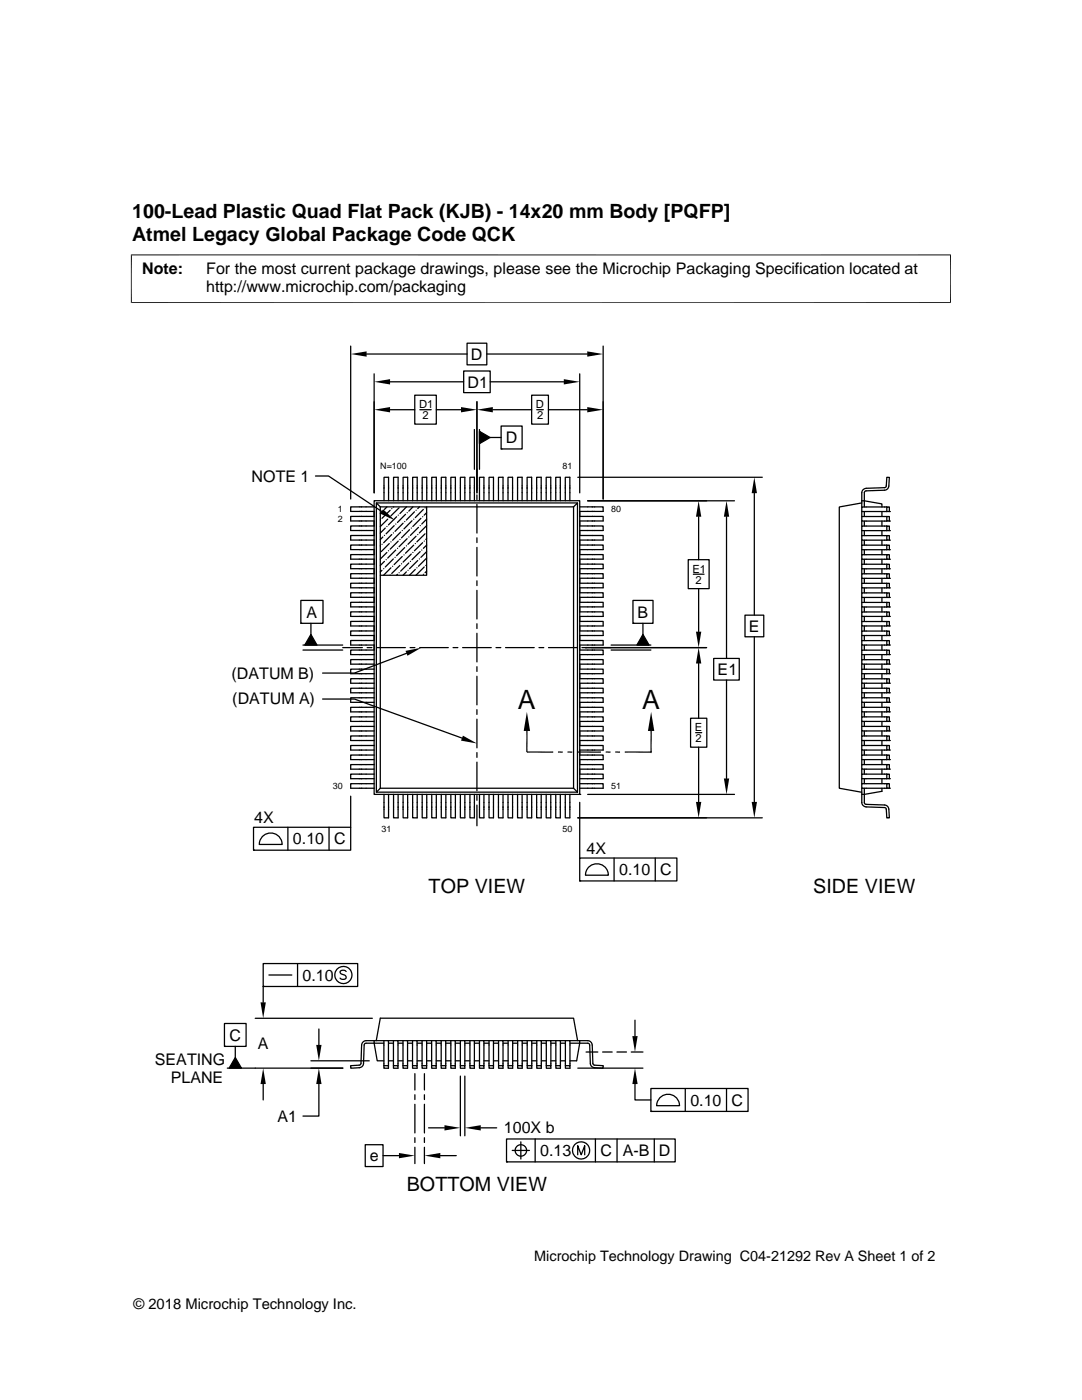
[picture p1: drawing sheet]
<svg xmlns="http://www.w3.org/2000/svg" width="216mm" height="279mm" viewBox="0 0 216 279" stroke-linecap="round" stroke-linejoin="round" font-family="sans-serif">
<g fill="none" stroke="#000" stroke-width=".25">
<path d="M70 69.1v30.5M73.2 70.7h20M74.7 74.6v23.8M77.8 76.2h14.7M82.8 78.9h4.3v5.7h-4.3zM92.5 74h5.3v4.4h-5.3zM93.2 68.5h3.9v4.3h-3.9zM97.1 70.7h20.1M97.8 76.2h14.7M106.1 78.9h3.3v5.7h-3.3zM115.7 74.6v23.8M120.4 69.1v30.5"/>
<path d="M62.9 95h2.7l10.6 7.1M74.7 99.9h41v58.6h-41zM77.5 99.9v-4.6h-.9v4.6M77.8 81.8h5M79.4 99.9v-4.6h-.9v4.6M81.3 99.9v-4.6h-.9v4.6M83.2 99.9v-4.6h-.9v4.6M83.8 81.8h2.2M85.2 99.9v-4.6h-1v4.6M87.1 81.8h4.9M87.1 99.9v-4.6h-1v4.6M89 99.9v-4.6h-.9v4.6"/>
<path d="M90.9 99.9v-4.6h-.9v4.6M92.8 99.9v-4.6h-.9v4.6M94.7 85.7v8M94.7 99.9v-4.6h-.9v4.6M95.2 98.8v.9M95.2 80.2v18.2M95.7 85.7v8M95.7 86.1l2.1 1.2-2.1 1.2zM96.6 99.9v-4.6h-.9v4.6M97.8 87.3h2.2M98.3 81.8h7.8M98.5 99.9v-4.6h-.9v4.6"/>
<path d="M100 85h4.2v4.6h-4.2zM100 89.6h.1M100.4 99.9v-4.6h-.9v4.6M102.3 99.9v-4.6h-.9v4.6M104.2 99.9v-4.6h-.9v4.6M106.1 99.9v-4.6h-.9v4.6M107.1 81.8h1.3M108 99.9v-4.6h-.9v4.6M109.4 81.8h7.8M109.9 99.9v-4.6h-.9v4.6M111.8 99.9v-4.6h-.9v4.6M113.7 99.9v-4.6h-.9v4.6"/>
<path d="M115.3 95.2h36.8M117.3 99.9h29.3M150.5 98.4v24.4M172 99.9l4 .7v.6M60 119.8h4.5v4.6h-4.5zM74.7 101.2h-4.7v.9h4.7v1h-4.7v.9h4.7v1h-4.7v.9h4.7v1h-4.7v.9h4.7v1h-4.7v.9h4.7v1h-4.7v.9h4.7v1h-4.7v.9h4.7v1h-4.7v.9h4.7v1h-4.7v.9h4.7v1h-4.7v.9h4.7v1h-4.7v.9h4.7v1h-4.7v.9h4.7v1h-4.7v.9h4.7v1h-4.7v.9h4.7v1h-4.7v.9h4.7v1h-4.7v.9h4.7M75.1 100.4l.8 .8v56.1M75.9 101.2h38.5l.8-.8v57.7M75.9 103.8h.1M75.9 108.9v.1M75.9 101.2h.1M76.1 102.3l-.2 .2"/>
<path d="M76.2 108.6h.1M76.2 113.8l-.3 .4M76.4 107.2l-.5 .5M76.4 102h.1M76.6 113.5h.1M76.7 106.8h.1M76.7 112l-.8 .9M76.9 105.4l-1 1M77 111.7h.1M77.2 105.1h.1M77.2 110.3l-1.3 1.3M77.2 101.2l-.5 .5"/>
<path d="M77.4 103.6l-1.5 1.5M77.5 109.9h.1M77.7 103.3h.1M77.7 108.5l-1.6 1.6M77.9 101.8l-1.7 1.6M77.9 114.8h.1M78 108.1h.1M78 113.3l-1.5 1.5M78.2 101.5h.1M78.2 106.7l-1.6 1.6M78.3 113h.1M78.5 106.4h.1"/>
<path d="M78.5 111.5l-1.6 1.7M78.5 101.2h.1M78.7 104.9l-1.7 1.6M78.8 111.2h.1M79 104.6h.1M79 109.8l-1.6 1.6M79.1 103.1l-1.6 1.7M79.3 114.6l-.2 .2M79.3 109.4h.1M79.5 102.8h.1M79.5 108l-1.6 1.6M79.6 101.3l-1.6 1.7"/>
<path d="M79.6 114.3h.1M79.8 112.8l-1.6 1.6M79.8 107.7h.1M79.9 106.2l-1.6 1.6M80.1 112.5h.1M80.3 111.1l-1.6 1.6M80.3 105.9h.1M80.4 104.4l-1.6 1.6M80.6 110.7h.1M80.8 104.1h.1M80.8 109.3l-1.7 1.6M80.9 102.6l-1.6 1.7"/>
<path d="M81.1 114.1l-.7 .7M81.1 108.9h.1M81.1 101.2l-1.3 1.3M81.2 102.3h.1M81.2 107.5l-1.6 1.6M81.4 113.8h.1M81.6 112.4l-1.7 1.6M81.6 107.2h.1M81.7 105.7l-1.6 1.6M81.9 112h.1M82.1 110.6l-1.7 1.6M82.1 105.4h.1"/>
<path d="M82.2 103.9l-1.6 1.7M82.4 110.3h.1M82.4 101.2l-.8 .8M82.6 108.8l-1.7 1.6M82.6 103.6h.1M82.7 102.2l-1.6 1.6M82.9 113.6l-1.2 1.2M82.9 108.5h.1M83 101.8h.1M83 107l-1.6 1.6M83.2 113.3h.1M83.4 111.9l-1.7 1.6"/>
<path d="M83.4 106.7h.1M83.5 105.2l-1.6 1.6M83.7 111.5h.1M83.7 101.2l-.3 .3M83.8 110.1l-1.6 1.6M83.8 104.9h.1M84 103.4l-1.6 1.7M84.2 109.8h.1M84.3 108.3l-1.6 1.6M84.3 103.1h.1M84.5 114.6h.1M84.5 101.7l-1.6 1.6"/>
<path d="M84.6 113.2l-1.6 1.6M84.6 108h.1M84.8 106.5l-1.6 1.6M84.8 101.3h.1M85 112.8h.1M85.1 101.2v13.6h-9.2M85.1 111.4l-1.6 1.6M85.1 114l-.3 .3M85.1 110.1l-1.1 1.1M85.1 108.8l-.6 .6M85.1 107.5l-.1 .2M85.1 104.9l-1.4 1.5"/>
<path d="M85.1 103.6l-.9 1M85.1 102.3l-.5 .5M95.2 100.7v5.7M95.2 107.3v1M95.2 109.2v5.8M95.2 115.9v1M95.2 117.8v5.7M114.4 101.2v56.1l.8 .8M115.2 100.4h-40.1v57.7h40.1M115.7 118.3h4.7v.9h-4.7v1h4.7v.9h-4.7v1h4.7v.9h-4.7v1h4.7v.9h-4.7v1h4.7v.9h-4.7v1h4.7v.9h-4.7v1h4.7v.9h-4.7v1h4.7v.9h-4.7v1h4.7v1h-4.7v.9h4.7v1h-4.7v1h4.7v.9h-4.7v1h4.7v.9h-4.7v1h4.7v.9h-4.7v1h4.7v.9h-4.7v1h4.7v.9h-4.7v1h4.7v.9h-4.7v1h4.7v.9h-4.7v1h4.7v.9h-4.7v1h4.7v.9h-4.7v1h4.7v.9h-4.7M115.7 101.2h4.7v.9h-4.7v1h4.7v.9h-4.7v1h4.7v.9h-4.7v1h4.7v.9h-4.7v1h4.7v.9h-4.7v1h4.7v.9h-4.7v1h4.7v.9h-4.7v1h4.7v.9h-4.7v1h4.7v.9h-4.7v1M126.3 119.8h4v4.6h-4z"/>
<path d="M137.3 111.7h4.2v5.8h-4.2zM138.3 114.6h2.2M139.4 103.1v8.6M139.4 117.5v8.6M145 103.1v28.3M172 100.4l-4.5 .8v56.1l4.5 .8M172 101.2v-2.9a.91 .91 0 0 1 .8-.8l3.8-.2 .2-.2 .2-1.8h.5l-.2 2a.86 .86 0 0 1-.8 .5l-3.9 .3-.1 3.1M172 102.1v1M172 104v1M172 105.9v1M172 107.8v1M172 109.7v1"/>
<path d="M172 111.6v1M172 113.5v1M172 115.4v1M172 117.3v1M172 119.2v1M172.5 102.1v1M172.5 104v1M172.5 105.9v1M172.5 107.8v1M172.5 109.7v1M172.5 111.6v1M172.5 113.5v1"/>
<path d="M172.5 115.4v1M172.5 117.3v1M172.5 119.2v1M176 102.1v1M176 104v1M176 105.9v1M176 107.8v1M176 109.7v1M176 111.6v1M176 113.5v1M176 115.4v1M176 117.3v1"/>
<path d="M176 119.2v1M177 118.3h-5v.9h5M177 118.3h.5v.9h-.5zM177 114.5h-5v.9h5M177 114.5h.5v.9h-.5zM177 110.7h-5v.9h5M177 110.7h.5v.9h-.5zM177 106.9h-5v.9h5M177 106.9h.5v.9h-.5zM177 103.1h-5v.9h5M177 103.1h.5v.9h-.5zM177 101.2h-5v.9h5"/>
<path d="M177 101.2h.5v.9h-.5zM177 105h-5v.9h5M177 105h.5v.9h-.5zM177 108.8h-5v.9h5M177 108.8h.5v.9h-.5zM177 112.6h-5v.9h5M177 112.6h.5v.9h-.5zM177 116.4h-5v.9h5M177 116.4h.5v.9h-.5zM177.5 119.2h.1M177.5 115.4h.1M177.5 111.6h.1"/>
<path d="M177.5 107.8h.1M177.5 104h.1M177.5 102.1h.1M177.5 105.9h.1M177.5 109.7h.1M177.5 113.5h.1M177.5 117.3h.1M60 124.4h.1M60.5 129.7h7.9M60.5 128.7h7.9M62 124.4v2.2M62 126.6l1.2 2.1h-2.4z"/>
<path d="M64.4 139.5h6.3l21.5 7.8M68.4 129.2h3.9M73.3 129.2h.9M74.7 137.4h-4.7v.9h4.7M74.7 133.5h-4.7v1h4.7M74.7 131.6h-4.7v.9h4.7M74.7 135.4h-4.7v1h4.7M74.7 139.3h-4.7v.9h4.7M75.2 129.2h5.7M81.1 130.4l-10.4 3.9h-6.3M81.8 129.2h1M83.7 129.2h5.8"/>
<path d="M90.4 129.2h1M92.3 129.2h5.7M95.2 124.5v.9M95.2 126.4v5.7M95.2 133.1v.9M95.2 135v5.7M99 129.2h.9M100.9 129.2h5.7M107.5 129.2h1M109.5 129.2h5.7M116.1 129.2h24.9M121.9 129.7h8"/>
<path d="M121.9 128.7h8M126.3 124.4h.1M128.3 126.6l1.2 2.1h-2.4zM128.3 124.4v2.2M139.4 132.4v10.9M142.4 131.4h5.1v4.3h-5.1zM145 135.7v19.7M148.7 122.8h3.7v4.3h-3.7zM150.5 127.1v32.9M172 121.1v1M172 123v1M172 124.9v1"/>
<path d="M172 126.8v1M172 128.7v1.1M172 130.6v1.1M172 132.5v1.1M172 134.5v1M172 136.4v1M172 138.3v1M172.5 121.1v1M172.5 123v1M172.5 124.9v1M172.5 126.8v1M172.5 128.7v1.1"/>
<path d="M172.5 130.6v1.1M172.5 132.5v1.1M172.5 134.5v1M172.5 136.4v1M172.5 138.3v1M176 121.1v1M176 123v1M176 124.9v1M176 126.8v1M176 128.7v1.1M176 130.6v1.1M176 132.5v1.1"/>
<path d="M176 134.5v1M176 136.4v1M176 138.3v1M177 135.5h-5v.9h5M177 139.3h-5v.9h5M177 139.3h.5v.9h-.5zM177 137.4h-5v.9h5M177 137.4h.5v.9h-.5zM177 133.6h-5v.9h5M177 133.6h.5v.9h-.5zM177 129.8h-5v.8h5M177 129.8h.5v.8h-.5z"/>
<path d="M177 125.9h-5v.9h5M177 125.9h.5v.9h-.5zM177 122.1h-5v.9h5M177 122.1h.5v.9h-.5zM177 120.2h-5v.9h5M177 120.2h.5v.9h-.5zM177 124h-5v.9h5M177 124h.5v.9h-.5zM177 127.8h-5v.9h5M177 127.8h.5v.9h-.5zM177 131.7h-5v.8h5M177 131.7h.5v.8h-.5z"/>
<path d="M177 135.5h.5v.9h-.5zM177.5 138.3h.1M177.5 134.5h.1M177.5 130.6h.1M177.5 126.8h.1M177.5 123h.1M177.5 121.1h.1M177.5 124.9h.1M177.5 128.7h.1M177.5 132.5h.1M177.5 136.4h.1M70 158.9v6.2"/>
<path d="M74.7 156.4h-4.7v.9h4.7M74.7 152.6h-4.7v.9h4.7M74.7 148.8h-4.7v.9h4.7M74.7 145h-4.7v.9h4.7M74.7 141.2h-4.7v.9h4.7M74.7 143.1h-4.7v.9h4.7M74.7 146.9h-4.7v.9h4.7M74.7 150.7h-4.7v.9h4.7M74.7 154.5h-4.7v.9h4.7M75.9 157.3l-.8 .8M75.9 157.3h38.5M76.6 158.5v4.7h.9v-4.7"/>
<path d="M78.5 158.5v4.7h.9v-4.7M80.4 158.5v4.7h.9v-4.7M82.3 158.5v4.7h.9v-4.7M84.2 158.5v4.7h1v-4.7M86.1 158.5v4.7h1v-4.7M88.1 158.5v4.7h.9v-4.7M90 158.5v4.7h.9v-4.7M91.9 158.5v4.7h.9v-4.7M93.8 158.5v4.7h.9v-4.7M95.2 141.6v1M95.2 143.5v5.7M95.2 150.2v1"/>
<path d="M95.2 152.1v5.7M95.2 158.8v.9M95.7 158.5v4.7h.9v-4.7M97.6 158.5v4.7h.9v-4.7M99.5 158.5v4.7h.9v-4.7M101.4 158.5v4.7h.9v-4.7M103.3 158.5v4.7h.9v-4.7M105.1 145.9v4.2h5.3M105.2 158.5v4.7h.9v-4.7M107.1 158.5v4.7h.9v-4.7M109 158.5v4.7h.9v-4.7M110.9 158.5v4.7h.9v-4.7"/>
<path d="M112.8 158.5v4.7h.9v-4.7M115.1 150.1h4.8M115.7 158.5h.1M115.7 156.4h4.7v.9h-4.7M117.3 158.5h29.3M129.9 145.9v4.2h-5.2M137.8 143.3h3.2v5.8h-3.2zM138.8 146.2h1.2M139.4 149.1v10.9M172 140.2v1M172 142.1v1M172 144v1"/>
<path d="M172 145.9v1M172 147.8v1M172 149.7v1M172 151.6v1M172 153.5v1M172 155.4v1M172 157.3v1.2l4-.6v-.6M172.5 157.3l.1 3.1 3.9 .3a.88 .88 0 0 1 .9 .8l.1 1.7h-.5l-.2-1.8-.2-.2-3.8-.2a.92 .92 0 0 1-.8-.9v-1.6M172.5 140.2v1M172.5 142.1v1M172.5 144v1M172.5 145.9v1"/>
<path d="M172.5 147.8v1M172.5 149.7v1M172.5 151.6v1M172.5 153.5v1M172.5 155.4v1M176 140.2v1M176 142.1v1M176 144v1M176 145.9v1M176 147.8v1M176 149.7v1M176 151.6v1"/>
<path d="M176 153.5v1M176 155.4v1M177 156.4h-5v.9h5M177 143.1h-5v.9h5M177 156.4h.5v.9h-.5zM177 143.1h.5v.9h-.5zM177 152.6h-5v.9h5M177 146.9h-5v.9h5M177 152.6h.5v.9h-.5zM177 146.9h.5v.9h-.5zM177 148.8h-5v.9h5M177 150.7h-5v.9h5"/>
<path d="M177 148.8h.5v.9h-.5zM177 150.7h.5v.9h-.5zM177 145h-5v.9h5M177 154.5h-5v.9h5M177 145h.5v.9h-.5zM177 154.5h.5v.9h-.5zM177 141.2h-5v.9h5M177 141.2h.5v.9h-.5zM177.5 140.2h.1M177.5 157.3h.1M177.5 144h.1M177.5 153.5h.1"/>
<path d="M177.5 147.8h.1M177.5 149.7h.1M177.5 151.6h.1M177.5 145.9h.1M177.5 155.4h.1M177.5 142.1h.1M50.6 165.1h19.4v4.6h-19.4zM50.6 169.7h.1M52.5 166.8a2.29 2.29 0 0 1 2.5-.4 2.29 2.29 0 0 1 1.3 2.1h-4.6l.4-1.1zM57.4 165.1v4.6M65.7 165.1v4.6M95.2 160.7v4.1"/>
<path d="M115.3 163.2h36.8M115.7 171.2h19.4v4.6h-19.4zM115.7 175.8h.1M115.7 160.1v11.1M117.6 173a2.29 2.29 0 0 1 2.4-.4 2.29 2.29 0 0 1 1.4 2.1h-4.6l.3-1.2zM122.5 171.2v4.6M130.7 171.2v4.6M52.5 192.3h18.9v4.6h-18.9zM52.5 196.9h.1M52.5 196.9v3.1M53.7 194.6h4.5M59.4 192.3v4.6"/>
<path d="M69.1 193.9a.68 .68 0 0 0-.7-.3 .68 .68 0 0 0-.5 .5l.1 .2 .9 .4a.43 .43 0 0 1 0 .7 .84 .84 0 0 1-1-.2M44.8 204.3h4.3v4.5h-4.3zM44.8 208.8h.1M45.4 213.2h23M46.9 208.8v2.3M46.9 211.1l1.3 2.1h-2.5zM50.9 203.2h23.4M52.5 216.3v3.2M62 211.7h11.7M63.6 216.3v6.4h-3.1M63.6 205.4v3.1M74.7 207.7l.6 4h1.3"/>
<path d="M75.1 207.7l.8-4.5h38.5l.9 4.5M76.6 207.7v5h.9v.5h-.9v-.5M76.6 207.7h.9v5M76.6 207.7h-3.6a.91 .91 0 0 0-.8 .9l-.2 3.7-.2 .3-1.8 .1v.5l2-.2a.86 .86 0 0 0 .5-.8l.3-3.9 3.8-.1M77.5 208.2h1M77.5 207.7h1M77.5 211.7h1M78.5 207.7v5h.9v.5h-.9v-.5M78.5 207.7h.9v5M79.4 208.2h1M79.4 207.7h1M79.4 211.7h1"/>
<path d="M80.4 207.7v5h.9v.5h-.9v-.5M80.4 207.7h.9v5M81.3 208.2h1M81.3 207.7h1M81.3 211.7h1M82.3 207.7v5h.9v.5h-.9v-.5M82.3 207.7h.9v5M82.8 214.3v3.2M82.8 218.5v.9M83.2 208.2h1M83.2 207.7h1M83.2 211.7h1"/>
<path d="M84.2 207.7v5h.9v.5h-.9v-.5M84.2 207.7h.9v5M84.7 214.3v3.2M84.7 218.5v.9M85.1 208.2h1M85.1 207.7h1M85.1 211.7h1M86.1 207.7v5h.9v.5h-.9v-.5M86.1 207.7h.9v5M87 208.2h1M87 207.7h1M87 211.7h1"/>
<path d="M88 207.7v5h.9v.5h-.9v-.5M88 207.7h.9v5M88.9 208.2h1.1M88.9 207.7h1.1M88.9 211.7h1.1M90 207.7v5h.8v.5h-.8v-.5M90 207.7h.8v5M90.8 208.2h1.1M90.8 207.7h1.1M90.8 211.7h1.1M91.9 214.8v11.9M91.9 207.7h.9v5"/>
<path d="M91.9 207.7v5h.9v.5h-.9v-.5M92.8 214.8v11.9M92.8 208.2h1M92.8 207.7h1M92.8 211.7h1M93.8 207.7h.9v5M93.8 207.7v5h.9v.5h-.9v-.5M94.7 208.2h1M94.7 207.7h1M94.7 211.7h1M95.7 207.7h.9v5M95.7 207.7v5h.9v.5h-.9v-.5"/>
<path d="M96.6 208.2h1M96.6 207.7h1M96.6 211.7h1M97.6 207.7h.9v5M97.6 207.7v5h.9v.5h-.9v-.5M98.5 208.2h1M98.5 207.7h1M98.5 211.7h1M99.5 207.7h.9v5M99.5 207.7v5h.9v.5h-.9v-.5M100.4 208.2h1M100.4 207.7h1"/>
<path d="M100.4 211.7h1M101.4 207.7h.9v5M101.4 207.7v5h.9v.5h-.9v-.5M102.3 208.2h1M102.3 207.7h1M102.3 211.7h1M103.3 207.7h.9v5M103.3 207.7v5h.9v.5h-.9v-.5M104.2 208.2h1M104.2 207.7h1M104.2 211.7h1M105.2 207.7h.9v5"/>
<path d="M105.2 207.7v5h.9v.5h-.9v-.5M106.1 208.2h1M106.1 207.7h1M106.1 211.7h1M107.1 207.7h.9v5M107.1 207.7v5h.9v.5h-.9v-.5M108 208.2h1M108 207.7h1M108 211.7h1M109 207.7h.9v5M109 207.7v5h.9v.5h-.9v-.5M109.9 208.2h1"/>
<path d="M109.9 207.7h1M109.9 211.7h1M110.9 207.7h.9v5M110.9 207.7v5h.9v.5h-.9v-.5M111.8 208.2h1M111.8 207.7h1M111.8 211.7h1M112.8 207.7h.9v5M112.8 207.7v5h.9v.5h-.9v-.5M113.7 207.7h2v.5h-2M115.3 213.2h13M115.7 207.7h1.6a.91 .91 0 0 1 .9 .9l.1 3.7 .2 .3 1.9 .1-.1 .5-1.9-.2a.86 .86 0 0 1-.6-.8l-.1-3.6-.1-.3-.3-.1h-1.6l-.6 3.5h-1.4"/>
<path d="M116.9 210h2.4M120.2 210h2M123.1 210h1.9M126 210h2.3M126.7 216.3v3.2h3.2M126.7 203.6v3.2M129.9 217.2h19.4v4.6h-19.4zM131.8 218.9a2.28 2.28 0 0 1 2.5-.3 2.28 2.28 0 0 1 1.3 2.1h-4.6l.4-1.2zM136.7 217.2v4.6M145 217.2v4.6M72.9 228.5h3.5v4.3h-3.5zM76.4 230.6h3.2"/>
<path d="M82.8 220.4v5.7M82.8 227.1v.9M82.8 229v3.2M84.7 220.4v5.7M84.7 227.1v.9M84.7 229v3.2M85.5 225.1h3.2M87.9 230.6h3.1M95.9 225.1h3.2M101.1 227.3h33.6v4.6h-33.6zM101.1 231.9h.1M102.2 229.6h3.4"/>
<path d="M103.9 227.9v3.4M106.8 227.3v4.6M115.3 230.5v-1.9l.7 1.9 .7-1.9v1.9M118.8 227.3v4.6M123.1 227.3v4.6M129.9 221.8h.1M130.6 227.3v4.6"/>
<circle cx="68.5" cy="194.6" r="1.71"/>
<circle cx="103.9" cy="229.6" r="1.14"/>
<circle cx="116" cy="229.6" r="1.71"/>
</g>
<g fill="#000">
<path d="M70 70.7l3.2-.6v1.1zM74.7 76.2l3.1-.5v1zM112.5 75.7l3.2 .5-3.2 .5zM117.2 70.1l3.2 .6-3.2 .5zM74.7 81.8l3.1-.6v1.1zM92 81.2l3.2 .6-3.2 .5zM95.7 86.1l2.1 1.2-2.1 1.2zM95.2 81.8l3.1-.6v1.1zM117.2 81.2l3.2 .6-3.2 .5zM150.5 95.2l.5 3.2h-1zM76.5 101.6l2.3 2.2-2.9-1.3zM139.4 99.9l.5 3.2h-1z"/>
<path d="M145 99.9l.5 3.2h-1.1zM62 126.6l1.2 2.1h-2.4zM80.9 129.9l3.2-.6-2.8 1.6zM128.3 126.6l1.2 2.1h-2.4zM138.9 126.1h1l-.5 3.1zM139.4 129.2l.5 3.2h-1zM92.4 146.8l2.8 1.6-3.2-.6zM105.1 142.1l.7 3.8h-1.3zM111.3 150h1l-1 .2zM111.3 150.2l1-.2v.2zM113.2 150h1l-1 .2zM113.2 150.2l1-.2v.2z"/>
<path d="M120.9 150h.9l-.9 .2zM120.9 150.2l.9-.2v.2zM122.8 150h.9l-.9 .2zM122.8 150.2l.9-.2v.2zM129.9 142.1l.7 3.8h-1.3zM144.4 155.4h1.1l-.5 3.1zM138.9 160h1l-.5 3.2zM150 160h1l-.5 3.2zM46.9 211.1l1.3 2.1h-2.5zM52.5 213.2l.5 3.1h-1zM52 200h1l-.5 3.2zM63.1 208.5h1.1l-.6 3.2z"/>
<path d="M63.6 213.2l.6 3.1h-1.1zM126.2 206.8h1l-.5 3.2zM126.7 213.2l.5 3.1h-1zM79.6 230.1l3.2 .5-3.2 .6zM84.7 230.6l3.2-.5v1.1zM88.7 224.6l3.2 .5-3.2 .5zM92.8 225.1l3.1-.5v1z"/>
</g>
<path d="M26.1 50.9h163.7M26.2 50.8v9.7M189.7 50.8v9.7M26.1 60.4h163.7M129.9 150v.2" fill="none" stroke="#000" stroke-width=".2"/>
<g font-size="5.3">
<text x="103.4" y="141.5">A</text>
<text x="128.1" y="141.5">A</text>
</g>
<g font-size="3.9">
<text x="26.4" y="43.5">100-Lead Plastic Quad Flat Pack (KJB) - 14x20 mm Body [PQFP]</text>
<text x="26.4" y="48">Atmel Legacy Global Package Code QCK</text>
<text x="85.5" y="178.1">TOP VIEW</text>
<text x="162.3" y="178.1">SIDE VIEW</text>
<text x="81.2" y="237.6">BOTTOM VIEW</text>
</g>
<g font-size="3.2">
<text x="28.4" y="54.6">Note:</text>
<text x="41.1" y="58.3">http://www.microchip.com/packaging</text>
<text x="41.1" y="54.6">For the most current package drawings, please see the Microchip Packaging Specification located at</text>
<text x="94" y="71.8">D</text>
<text x="93.3" y="77.3">D1</text>
<text x="100.9" y="88.5">D</text>
<text x="50.2" y="96.2">NOTE 1</text>
<text x="61.2" y="123.3">A</text>
<text x="127.2" y="123.3">B</text>
<text x="149.4" y="126.1">E</text>
<text x="46.2" y="135.5">(DATUM B)</text>
<text x="143.2" y="134.7">E1</text>
<text x="46.4" y="140.6">(DATUM A)</text>
<text x="50.7" y="164.3">4X</text>
<text x="58.5" y="168.5">0.10</text>
<text x="66.7" y="168.5">C</text>
<text x="117" y="170.4">4X</text>
<text x="123.5" y="174.6">0.10</text>
<text x="131.7" y="174.7">C</text>
<text x="60.4" y="195.7">0.10</text>
<text x="45.8" y="207.7">C</text>
<text x="51.4" y="209.3">A</text>
<text x="30.9" y="212.5">SEATING</text>
<text x="34.1" y="216.2">PLANE</text>
<text x="137.8" y="220.7">0.10</text>
<text x="145.9" y="220.7">C</text>
<text x="55.4" y="223.9">A1</text>
<text x="100.5" y="226.2">100X b</text>
<text x="73.8" y="231.8">e</text>
<text x="107.8" y="230.7">0.13</text>
<text x="119.8" y="230.7">C</text>
<text x="124.3" y="230.7">A-B</text>
<text x="131.4" y="230.7">D</text>
</g>
<g font-size="2.9">
<text x="106.6" y="251.7">Microchip Technology Drawing C04-21292 Rev A Sheet 1 of 2</text>
<text x="26.6" y="261.3">© 2018 Microchip Technology Inc.</text>
</g>
<g font-size="2.2">
<text x="83.6" y="81.5">D1</text>
<text x="84.3" y="83.6">2</text>
<text x="106.9" y="81.5">D</text>
<text x="107.2" y="83.6">2</text>
<text x="138.2" y="114.3">E1</text>
<text x="138.8" y="116.5">2</text>
<text x="138.6" y="146">E</text>
<text x="138.8" y="148.1">2</text>
</g>
<g font-size="1.8">
<text x="75.9" y="93.7">N=100</text>
<text x="112.3" y="93.7">81</text>
<text x="67.4" y="102.3">1</text>
<text x="67.4" y="104.2">2</text>
<text x="121.9" y="102.3">80</text>
<text x="66.4" y="157.5">30</text>
<text x="121.9" y="157.5">51</text>
<text x="76.1" y="166.1">31</text>
<text x="112.3" y="166.1">50</text>
</g>
</svg>
